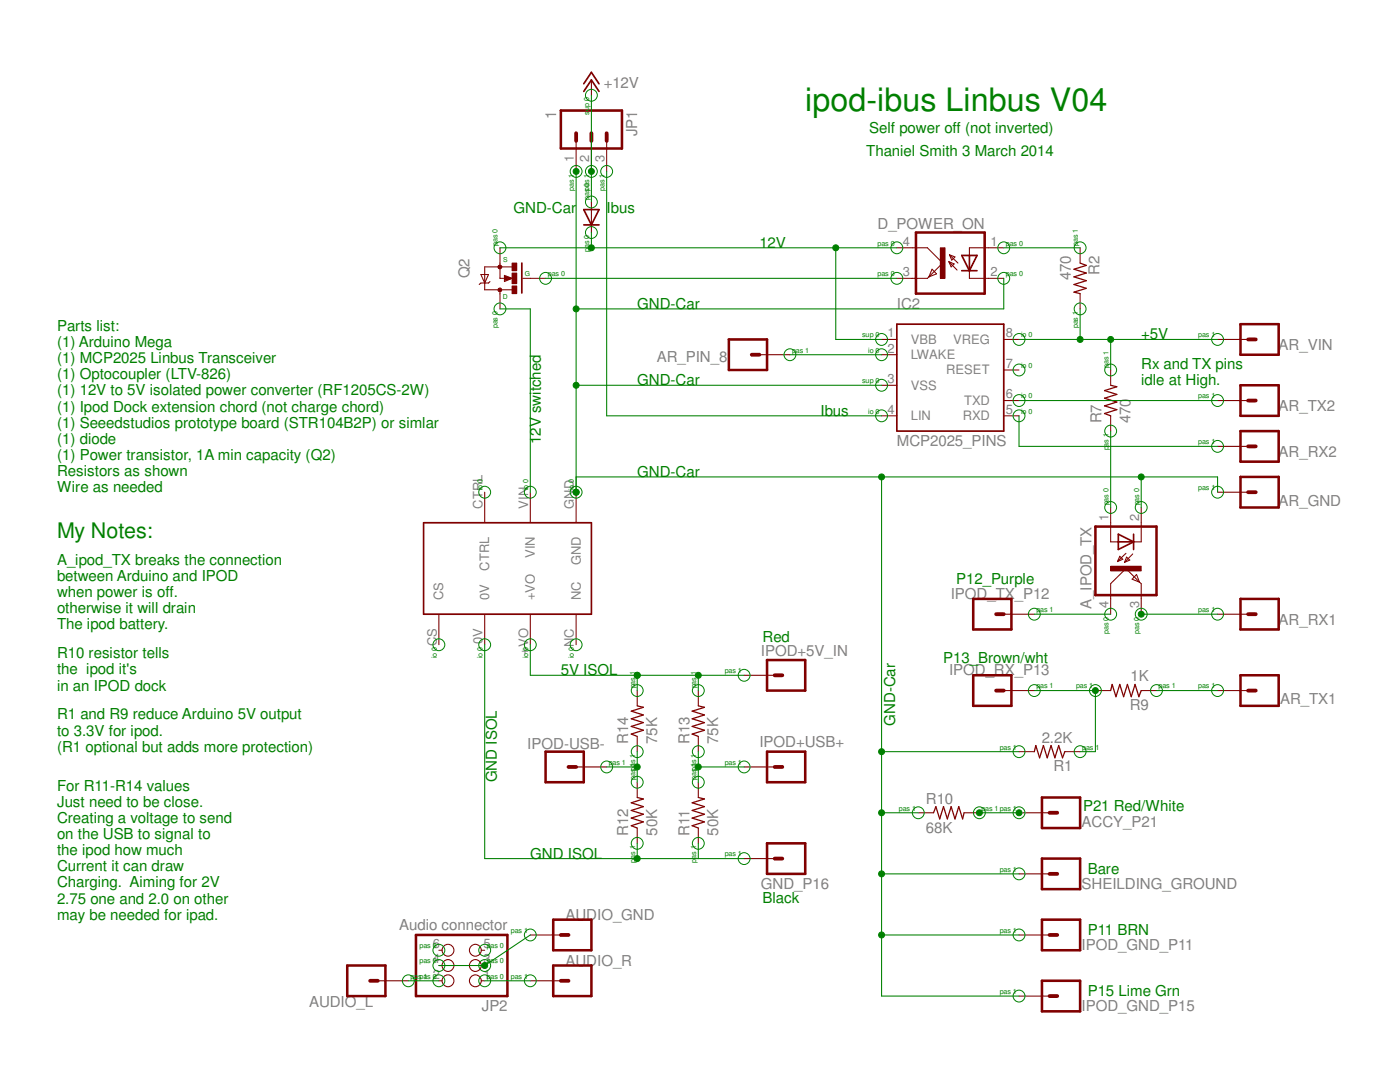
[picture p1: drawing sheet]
<svg xmlns="http://www.w3.org/2000/svg" width="279mm" height="216mm" viewBox="0 0 279 216" stroke-linecap="round" stroke-linejoin="round" font-family="sans-serif">
<g fill="none" stroke="#800000" stroke-width=".51">
<path d="M111.9 22.1h12.2v7.5h-12.2zM182.8 46.4h13.7v12.2h-13.7zM247.6 76.9h7.6v6.1h-7.6zM247.6 64.7h7.6v6.1h-7.6zM247.6 86h7.6v6.1h-7.6zM247.6 95.2h7.6v6.1h-7.6zM194.2 119.5h7.6v6.1h-7.6zM247.6 119.5h7.6v6.1h-7.6zM153.1 131.7h7.6v6.1h-7.6zM194.2 134.7h7.6v6.1h-7.6zM247.6 134.7h7.6v6.1h-7.6zM108.9 150h7.6v6.1h-7.6z"/>
<path d="M153.1 150h7.6v6.1h-7.6zM207.9 159.1h7.7v6.1h-7.7zM153.1 168.3h7.6v6.1h-7.6z"/>
</g>
<g fill="none" stroke="#800000" stroke-width=".76">
<path d="M115 26.6v1.5M118 26.6v1.5M121.1 26.6v1.5M249.1 79.9h1.5M249.1 67.7h1.5M249.1 89.1h1.5M249.1 98.2h1.5M154.6 134.7h1.5M198.8 122.6h1.5M198.8 137.8h1.5M249.1 122.6h1.5M249.1 137.8h1.5"/>
<path d="M113.5 153h1.5M154.6 153h1.5M154.6 171.3h1.5M209.5 162.2h1.5"/>
</g>
<g fill="none" stroke="#800000" stroke-width=".21">
<path d="M118 16v3M115 28.1v6.1M118 28.1v6.1M121.1 28.1v6.1M182 49.4h3.1l3 3.1-3 3h-3.1M186 53.7l.9 1-1.5 .5zM189.4 52.2l1.6 1.7M189.4 52.2l1 .5-.6 .6zM189.5 50.8l1.1 .5-.7 .6zM189.5 50.8l1.7 1.7M193.5 54v1.5h3.8M197.3 49.4h-3.8v1.6"/>
<path d="M221.7 73.8v3.1M243 79.9h6.1M243 67.7h6.1M221.7 83v3M243 89.1h6.1M243 98.2h6.1M148.5 134.7h6.1M200.3 122.6h6.1M200.3 137.8h6.1M218.6 137.8h3.1M227.8 137.8h3M243 122.6h6.1"/>
<path d="M243 137.8h6.1M115 153h6.1M148.5 153h6.1M148.5 171.3h6.1M183.3 162.2h3M192.4 162.2h3.1M203.4 162.2h6.1"/>
</g>
<path d="M116.5 18.2l1.5-2.2 1.5 2.2M116.5 16.7l1.5-2.3 1.5 2.3M191.9 51h3.1l-1.5 3zM191.9 54h3.1M193.5 51v3" fill="none" stroke="#800000" stroke-width=".34"/>
<path d="M221.7 76.9l1.2 .3-2.5 .7 2.5 .8-2.5 .8 2.5 .7-2.5 .8 2.5 .7-2.5 .8 1.3 .5M221.7 137.8l.3-1.2 .7 2.4 .8-2.4 .7 2.4 .8-2.4 .8 2.4 .7-2.4 .8 2.4 .5-1.2M186.3 162.2l.5-1.2 .7 2.4 .8-2.4 .8 2.4 .7-2.4 .8 2.4 .7-2.4 .8 2.4 .3-1.2" fill="none" stroke="#800000" stroke-width=".25"/>
<path d="M187.7 49.4h.9v6.1h-.9z" fill-rule="evenodd" fill="#800000"/>
<path d="M187.7 49.4h.9v6.1h-.9z" fill="none" stroke="#800000" stroke-width=".2"/>
<g fill="none" stroke="#800000" stroke-width=".21">
<path d="M118 40.3v6.1M179 49.4h3M179 55.5h3M197.3 49.4h3M197.3 55.5h3M215.6 49.4v3.1M215.6 58.6v3M151.6 70.8h6M175.9 70.8h3.1M175.9 67.7h3.1M175.9 76.9h3.1M200.3 67.7h3.1"/>
<path d="M200.3 73.8h3.1M200.3 79.9h3.1M96.7 98.2v6.1M105.8 98.2v6.1M115 98.2v6.1M175.9 83h3.1M200.3 83h3.1M87.6 122.6v6.1M96.7 122.6v6.1M105.8 122.6v6.1M115 122.6v6.1M127.2 137.8v3"/>
<path d="M139.4 137.8v3M127.2 146.9v3.1M127.2 156.1v3M139.4 146.9v3.1M139.4 156.1v3M127.2 165.2v3.1M139.4 165.2v3.1M75.4 195.7h6.1M87.6 195.7h.6M87.6 192.7h.6M87.6 189.6h.6M96.1 195.7h.6"/>
<path d="M96.1 192.7h.6M96.1 189.6h.6M105.8 186.6h6.1M105.8 195.7h6.1M203.4 186.6h6.1"/>
<circle cx="89.4" cy="195.7" r="1.18"/>
<circle cx="89.4" cy="189.6" r="1.18"/>
<circle cx="89.4" cy="192.7" r="1.18"/>
<circle cx="94.9" cy="195.7" r="1.18"/>
<circle cx="94.9" cy="192.7" r="1.18"/>
<circle cx="94.9" cy="189.6" r="1.18"/>
</g>
<path d="M215.6 52.5l1.2 .5-2.5 .7 2.5 .8-2.5 .7 2.5 .8-2.5 .8 2.5 .7-2.5 .8 1.3 .3M127.2 159.1l1.2 .3-2.4 .8 2.4 .8-2.4 .7 2.4 .8-2.4 .7 2.4 .8-2.4 .8 1.2 .4M127.2 140.8l1.2 .3-2.4 .8 2.4 .8-2.4 .7 2.4 .8-2.4 .7 2.4 .8-2.4 .8 1.2 .4M139.4 159.1l1.2 .3-2.5 .8 2.5 .8-2.5 .7 2.5 .8-2.5 .7 2.5 .8-2.5 .8 1.3 .4M139.4 140.8l1.2 .3-2.5 .8 2.5 .8-2.5 .7 2.5 .8-2.5 .7 2.5 .8-2.5 .8 1.3 .4" fill="none" stroke="#800000" stroke-width=".25"/>
<path d="M116.5 41.8h3l-1.5 3.1zM116.5 44.9h3M179 64.7h21.3v21.3h-21.3zM84.5 104.3h33.5v18.3h-33.5z" fill="none" stroke="#800000" stroke-width=".34"/>
<path d="M145.5 67.7h7.6v6.1h-7.6zM69.3 192.7h7.6v6.1h-7.6zM83 186.6h18.3v12.2h-18.3zM110.4 183.5h7.6v6.1h-7.6zM110.4 192.7h7.6v6.1h-7.6zM207.9 183.5h7.7v6.1h-7.7z" fill="none" stroke="#800000" stroke-width=".51"/>
<path d="M150 70.8h1.6M73.9 195.7h1.5M111.9 186.6h1.6M111.9 195.7h1.6M209.5 186.6h1.5" fill="none" stroke="#800000" stroke-width=".76"/>
<path d="M99.5 53l.3-.1 .2 .1 .2 .3-.2 .3-.2 .1-.3-.1-.1-.3z" fill-rule="evenodd" fill="#800000"/>
<path d="M99.5 53l.3-.1 .2 .1 .2 .3-.2 .3-.2 .1-.3-.1-.1-.3z" fill="none" stroke="#800000" stroke-width=".2"/>
<path d="M99.5 57.6l.3-.2 .2 .2 .2 .2-.2 .3h-.5l-.1-.3z" fill-rule="evenodd" fill="#800000"/>
<path d="M99.5 57.6l.3-.2 .2 .2 .2 .2-.2 .3h-.5l-.1-.3z" fill="none" stroke="#800000" stroke-width=".2"/>
<path d="M102.2 52.5h.9v1.5h-.9z" fill-rule="evenodd" fill="#800000"/>
<path d="M102.2 52.5h.9v1.5h-.9z" fill="none" stroke="#800000" stroke-width=".2"/>
<path d="M102.2 57.1h.9v1.5h-.9z" fill-rule="evenodd" fill="#800000"/>
<path d="M102.2 57.1h.9v1.5h-.9z" fill="none" stroke="#800000" stroke-width=".2"/>
<path d="M102.2 54.5h.9v2.1h-.9z" fill-rule="evenodd" fill="#800000"/>
<path d="M102.2 54.5h.9v2.1h-.9z" fill="none" stroke="#800000" stroke-width=".2"/>
<path d="M104.1 52.5v6M223.2 106.6l3 1.5-3 1.5zM223.2 108.1h3M226.2 106.6v3" fill="none" stroke="#800000" stroke-width=".34"/>
<g fill="none" stroke="#800000" stroke-width=".21">
<path d="M96 54.8h1.5l-.8 1.7zM97.8 56.2l-.3 .3h-1.5l-.4 .3M99.8 49.4v6.1h1M99.8 57.8v3.8M100.7 54.9l1.5 .6-1.5 .7zM102.2 53.3h-5.5v4.5h5.5M104.3 55.5h4.6M221.7 104.3v3.8h1.5M223.5 111l.6 .6-1.1 .5zM224.7 110.4l-1.7 1.7M224.8 111.2l.7 .6-1.1 .4zM226.1 110.5l-1.7 1.7"/>
<path d="M226.8 114.6l.6 1.6-1.5-.6zM227.4 116.2l-2.7-2.7-3 3v3M227.4 116.2l.4 .3v3M227.8 104.3v3.8h-1.6M203.4 174.4h6.1"/>
</g>
<path d="M101.1 55.5h-.3v-.3l1.1 .3-1.1 .3" fill="none" stroke="#800000" stroke-width=".38"/>
<path d="M218.6 105.1h12.2v13.6h-12.2zM207.9 171.3h7.7v6.1h-7.7z" fill="none" stroke="#800000" stroke-width=".51"/>
<path d="M209.5 174.4h1.5" fill="none" stroke="#800000" stroke-width=".76"/>
<path d="M221.7 113h6.1v.9h-6.1z" fill-rule="evenodd" fill="#800000"/>
<path d="M221.7 113h6.1v.9h-6.1z" fill="none" stroke="#800000" stroke-width=".2"/>
<path d="M221.7 101.3v3M221.7 119.5v3.1M227.8 101.3v3M227.8 119.5v3.1M203.4 150h3M212.5 150h3.1M203.4 198.8h6.1" fill="none" stroke="#800000" stroke-width=".21"/>
<path d="M206.4 150l.3-1.2 .8 2.4 .7-2.4 .8 2.4 .8-2.4 .7 2.4 .8-2.4 .7 2.4 .5-1.2" fill="none" stroke="#800000" stroke-width=".25"/>
<path d="M207.9 195.7h7.7v6.1h-7.7z" fill="none" stroke="#800000" stroke-width=".51"/>
<path d="M209.5 198.8h1.5" fill="none" stroke="#800000" stroke-width=".76"/>
<g fill="none" stroke="#008000" stroke-width=".2">
<circle cx="118" cy="19" r="1.18"/>
<circle cx="115" cy="34.2" r="1.18"/>
<circle cx="118" cy="34.2" r="1.18"/>
<circle cx="121.1" cy="34.2" r="1.18"/>
<circle cx="99.8" cy="49.4" r="1.18"/>
<circle cx="108.9" cy="55.5" r="1.18"/>
<circle cx="118" cy="40.3" r="1.18"/>
<circle cx="118" cy="46.4" r="1.18"/>
<circle cx="179" cy="49.4" r="1.18"/>
<circle cx="179" cy="55.5" r="1.18"/>
<circle cx="200.3" cy="55.5" r="1.18"/>
<circle cx="200.3" cy="49.4" r="1.18"/>
<circle cx="215.6" cy="49.4" r="1.18"/>
<circle cx="99.8" cy="61.6" r="1.18"/>
<circle cx="157.7" cy="70.8" r="1.18"/>
<circle cx="175.9" cy="67.7" r="1.18"/>
<circle cx="175.9" cy="70.8" r="1.18"/>
<circle cx="175.9" cy="76.9" r="1.18"/>
<circle cx="203.4" cy="73.8" r="1.18"/>
<circle cx="203.4" cy="79.9" r="1.18"/>
<circle cx="203.4" cy="67.7" r="1.18"/>
<circle cx="215.6" cy="61.6" r="1.18"/>
<circle cx="221.7" cy="73.8" r="1.18"/>
<circle cx="243" cy="67.7" r="1.18"/>
<circle cx="243" cy="79.9" r="1.18"/>
<circle cx="96.7" cy="98.2" r="1.18"/>
<circle cx="105.8" cy="98.2" r="1.18"/>
<circle cx="115" cy="98.2" r="1.18"/>
<circle cx="175.9" cy="83" r="1.18"/>
<circle cx="203.4" cy="83" r="1.18"/>
<circle cx="221.7" cy="86" r="1.18"/>
<circle cx="243" cy="89.1" r="1.18"/>
<circle cx="243" cy="98.2" r="1.18"/>
<circle cx="221.7" cy="101.3" r="1.18"/>
<circle cx="227.8" cy="101.3" r="1.18"/>
<circle cx="87.6" cy="128.7" r="1.18"/>
<circle cx="96.7" cy="128.7" r="1.18"/>
<circle cx="105.8" cy="128.7" r="1.18"/>
<circle cx="115" cy="128.7" r="1.18"/>
<circle cx="127.2" cy="137.8" r="1.18"/>
<circle cx="139.4" cy="137.8" r="1.18"/>
<circle cx="148.5" cy="134.7" r="1.18"/>
<circle cx="206.4" cy="137.8" r="1.18"/>
<circle cx="206.4" cy="122.6" r="1.18"/>
<circle cx="218.6" cy="137.8" r="1.18"/>
<circle cx="221.7" cy="122.6" r="1.18"/>
<circle cx="227.8" cy="122.6" r="1.18"/>
<circle cx="230.8" cy="137.8" r="1.18"/>
<circle cx="243" cy="122.6" r="1.18"/>
<circle cx="243" cy="137.8" r="1.18"/>
<circle cx="121.1" cy="153" r="1.18"/>
<circle cx="127.2" cy="150" r="1.18"/>
<circle cx="127.2" cy="156.1" r="1.18"/>
<circle cx="139.4" cy="156.1" r="1.18"/>
<circle cx="139.4" cy="150" r="1.18"/>
<circle cx="148.5" cy="153" r="1.18"/>
<circle cx="203.4" cy="150" r="1.18"/>
<circle cx="215.6" cy="150" r="1.18"/>
<circle cx="127.2" cy="168.3" r="1.18"/>
<circle cx="139.4" cy="168.3" r="1.18"/>
<circle cx="148.5" cy="171.3" r="1.18"/>
<circle cx="183.3" cy="162.2" r="1.18"/>
<circle cx="195.5" cy="162.2" r="1.18"/>
<circle cx="203.4" cy="162.2" r="1.18"/>
<circle cx="203.4" cy="174.4" r="1.18"/>
<circle cx="81.5" cy="195.7" r="1.18"/>
<circle cx="87.6" cy="195.7" r="1.18"/>
<circle cx="87.6" cy="189.6" r="1.18"/>
<circle cx="87.6" cy="192.7" r="1.18"/>
<circle cx="96.7" cy="195.7" r="1.18"/>
<circle cx="96.7" cy="192.7" r="1.18"/>
<circle cx="96.7" cy="189.6" r="1.18"/>
<circle cx="105.8" cy="195.7" r="1.18"/>
<circle cx="105.8" cy="186.6" r="1.18"/>
<circle cx="203.4" cy="186.6" r="1.18"/>
<circle cx="203.4" cy="198.8" r="1.18"/>
</g>
<circle cx="118" cy="34.2" r=".6" fill="#008000"/>
<circle cx="118" cy="34.2" r=".6" fill="none" stroke="#008000" stroke-width=".2"/>
<path d="M118 19v21.3M195.5 162.2h7.9" fill="none" stroke="#008000" stroke-width=".21"/>
<circle cx="203.4" cy="162.2" r=".6" fill="#008000"/>
<circle cx="203.4" cy="162.2" r=".6" fill="none" stroke="#008000" stroke-width=".2"/>
<circle cx="195.4" cy="162.2" r=".6" fill="#008000"/>
<circle cx="195.4" cy="162.2" r=".6" fill="none" stroke="#008000" stroke-width=".2"/>
<path d="M121.1 153h6.1M127.2 150v6.1" fill="none" stroke="#008000" stroke-width=".21"/>
<circle cx="127.2" cy="153" r=".6" fill="#008000"/>
<circle cx="127.2" cy="153" r=".6" fill="none" stroke="#008000" stroke-width=".2"/>
<path d="M139.4 153h9.1M139.4 150v6.1" fill="none" stroke="#008000" stroke-width=".21"/>
<circle cx="139.4" cy="153" r=".6" fill="#008000"/>
<circle cx="139.4" cy="153" r=".6" fill="none" stroke="#008000" stroke-width=".2"/>
<path d="M81.5 195.7h6.1M96.7 195.7h9.1M105.8 186.6l-9.1 6.1h-9.1" fill="none" stroke="#008000" stroke-width=".21"/>
<circle cx="96.7" cy="192.7" r=".6" fill="#008000"/>
<circle cx="96.7" cy="192.7" r=".6" fill="none" stroke="#008000" stroke-width=".2"/>
<path d="M121.1 34.2v48.8h54.8M108.9 55.5h70.1M99.8 61.6h6v36.6M206.4 122.6h15.3M127.2 168.3v3h12.2v-3" fill="none" stroke="#008000" stroke-width=".21"/>
<circle cx="127.2" cy="171.3" r=".6" fill="#008000"/>
<circle cx="127.2" cy="171.3" r=".6" fill="none" stroke="#008000" stroke-width=".2"/>
<path d="M203.4 79.9h39.6M203.4 67.7h39.6M215.6 61.6v6.1M203.4 83v6.1h39.6M96.7 128.7v42.6h30.5M139.4 171.3h9.1" fill="none" stroke="#008000" stroke-width=".21"/>
<circle cx="215.6" cy="67.7" r=".6" fill="#008000"/>
<circle cx="215.6" cy="67.7" r=".6" fill="none" stroke="#008000" stroke-width=".2"/>
<path d="M221.7 67.7v6.1" fill="none" stroke="#008000" stroke-width=".21"/>
<circle cx="221.7" cy="67.7" r=".6" fill="#008000"/>
<circle cx="221.7" cy="67.7" r=".6" fill="none" stroke="#008000" stroke-width=".2"/>
<path d="M99.8 49.4h79.2M118 46.4v3M166.8 49.4v18.3h9.1M157.6 70.8h18.3" fill="none" stroke="#008000" stroke-width=".21"/>
<circle cx="118" cy="49.4" r=".6" fill="#008000"/>
<circle cx="118" cy="49.4" r=".6" fill="none" stroke="#008000" stroke-width=".2"/>
<circle cx="166.8" cy="49.4" r=".6" fill="#008000"/>
<circle cx="166.8" cy="49.4" r=".6" fill="none" stroke="#008000" stroke-width=".2"/>
<circle cx="115" cy="34.2" r=".6" fill="#008000"/>
<circle cx="115" cy="34.2" r=".6" fill="none" stroke="#008000" stroke-width=".2"/>
<circle cx="115" cy="98.2" r=".6" fill="#008000"/>
<circle cx="115" cy="98.2" r=".6" fill="none" stroke="#008000" stroke-width=".2"/>
<circle cx="115" cy="98.2" r=".6" fill="#008000"/>
<circle cx="115" cy="98.2" r=".6" fill="none" stroke="#008000" stroke-width=".2"/>
<path d="M115 34.2v64M115 76.9h60.9M115 95.2h128v3" fill="none" stroke="#008000" stroke-width=".21"/>
<circle cx="115" cy="76.9" r=".6" fill="#008000"/>
<circle cx="115" cy="76.9" r=".6" fill="none" stroke="#008000" stroke-width=".2"/>
<path d="M200.3 55.5v6.1h-85.3" fill="none" stroke="#008000" stroke-width=".21"/>
<circle cx="115" cy="61.6" r=".6" fill="#008000"/>
<circle cx="115" cy="61.6" r=".6" fill="none" stroke="#008000" stroke-width=".2"/>
<path d="M175.9 95.2v79.2h27.5" fill="none" stroke="#008000" stroke-width=".21"/>
<circle cx="175.9" cy="95.2" r=".6" fill="#008000"/>
<circle cx="175.9" cy="95.2" r=".6" fill="none" stroke="#008000" stroke-width=".2"/>
<path d="M175.9 150h27.5M175.9 162.2h7.4M175.9 174.4v12.2h27.5" fill="none" stroke="#008000" stroke-width=".21"/>
<circle cx="175.9" cy="150" r=".6" fill="#008000"/>
<circle cx="175.9" cy="150" r=".6" fill="none" stroke="#008000" stroke-width=".2"/>
<circle cx="175.9" cy="162.2" r=".6" fill="#008000"/>
<circle cx="175.9" cy="162.2" r=".6" fill="none" stroke="#008000" stroke-width=".2"/>
<circle cx="175.9" cy="174.4" r=".6" fill="#008000"/>
<circle cx="175.9" cy="174.4" r=".6" fill="none" stroke="#008000" stroke-width=".2"/>
<circle cx="175.9" cy="186.6" r=".6" fill="#008000"/>
<circle cx="175.9" cy="186.6" r=".6" fill="none" stroke="#008000" stroke-width=".2"/>
<path d="M227.8 95.2v6.1" fill="none" stroke="#008000" stroke-width=".21"/>
<circle cx="227.8" cy="95.2" r=".6" fill="#008000"/>
<circle cx="227.8" cy="95.2" r=".6" fill="none" stroke="#008000" stroke-width=".2"/>
<path d="M200.3 49.4h15.3M227.8 122.6h15.2M230.8 137.8h12.2M175.9 186.6v12.2h27.5" fill="none" stroke="#008000" stroke-width=".21"/>
<circle cx="227.8" cy="122.6" r=".6" fill="#008000"/>
<circle cx="227.8" cy="122.6" r=".6" fill="none" stroke="#008000" stroke-width=".2"/>
<path d="M206.4 137.8h12.2v12.2h-3" fill="none" stroke="#008000" stroke-width=".21"/>
<circle cx="218.6" cy="137.8" r=".6" fill="#008000"/>
<circle cx="218.6" cy="137.8" r=".6" fill="none" stroke="#008000" stroke-width=".2"/>
<path d="M127.2 134.7v3.1" fill="none" stroke="#008000" stroke-width=".21"/>
<circle cx="127.2" cy="134.7" r=".6" fill="#008000"/>
<circle cx="127.2" cy="134.7" r=".6" fill="none" stroke="#008000" stroke-width=".2"/>
<circle cx="127.2" cy="134.7" r=".6" fill="#008000"/>
<circle cx="127.2" cy="134.7" r=".6" fill="none" stroke="#008000" stroke-width=".2"/>
<circle cx="139.4" cy="134.7" r=".6" fill="#008000"/>
<circle cx="139.4" cy="134.7" r=".6" fill="none" stroke="#008000" stroke-width=".2"/>
<path d="M221.7 86v15.3M105.8 128.7v6h42.7M139.4 134.7v3.1" fill="none" stroke="#008000" stroke-width=".21"/>
<text font-size="6.4" fill="#008000" x="160.7" y="22.1">ipod-ibus Linbus V04</text>
<text font-size="4.3" fill="#008000" x="11.4" y="107.4">My Notes:</text>
<g font-size="3" fill="#808080">
<text x="120.5" y="17.5">+12V</text>
<text x="111" y="23.7" transform="rotate(-90 111 23.7)">1</text>
<text x="127.2" y="27.2" transform="rotate(-90 127.2 27.2)">JP1</text>
<text x="175.1" y="45.6">D_POWER_ON</text>
<text x="93.7" y="55.5" transform="rotate(-90 93.7 55.5)">Q2</text>
<text x="213.7" y="55.9" transform="rotate(-90 213.7 55.9)">470</text>
<text x="219.5" y="54.8" transform="rotate(-90 219.5 54.8)">R2</text>
<text x="179" y="61.6">IC2</text>
<text x="255.2" y="69.8">AR_VIN</text>
<text x="131.1" y="72.3">AR_PIN_8</text>
<text x="255.2" y="82">AR_TX2</text>
<text x="179" y="89.1">MCP2025_PINS</text>
<text x="219.8" y="84.5" transform="rotate(-90 219.8 84.5)">R7</text>
<text x="225.6" y="84.5" transform="rotate(-90 225.6 84.5)">470</text>
<text x="255.2" y="91.2">AR_RX2</text>
<text x="255.2" y="100.9">AR_GND</text>
<text x="189.7" y="119.5">IPOD_TX_P12</text>
<text x="217.8" y="121.5" transform="rotate(-90 217.8 121.5)">A_IPOD_TX</text>
<text x="255.2" y="124.7">AR_RX1</text>
<text x="151.8" y="130.8">IPOD+5V_IN</text>
<text x="189.4" y="134.7">IPOD_RX_P13</text>
<text x="225.6" y="136">1K</text>
<text x="225.5" y="141.7">R9</text>
<text x="255.5" y="140.5">AR_TX1</text>
<text x="105.2" y="149.4">IPOD-USB-</text>
<text x="125.4" y="148.5" transform="rotate(-90 125.4 148.5)">R14</text>
<text x="131.1" y="148.5" transform="rotate(-90 131.1 148.5)">75K</text>
<text x="137.6" y="148.5" transform="rotate(-90 137.6 148.5)">R13</text>
<text x="143.3" y="148.5" transform="rotate(-90 143.3 148.5)">75K</text>
<text x="151.6" y="149.1">IPOD+USB+</text>
<text x="207.9" y="148.2">2.2K</text>
<text x="210.2" y="153.9">R1</text>
<text x="184.8" y="160.4">R10</text>
<text x="125.4" y="166.8" transform="rotate(-90 125.4 166.8)">R12</text>
<text x="131.1" y="166.8" transform="rotate(-90 131.1 166.8)">50K</text>
<text x="137.6" y="166.8" transform="rotate(-90 137.6 166.8)">R11</text>
<text x="143.3" y="166.8" transform="rotate(-90 143.3 166.8)">50K</text>
<text x="184.8" y="166.2">68K</text>
<text x="215.9" y="164.9">ACCY_P21</text>
<text x="151.8" y="177.4">GND_P16</text>
<text x="215.9" y="177.4">SHEILDING_GROUND</text>
<text x="79.7" y="185.6">Audio connector</text>
<text x="112.9" y="183.5">AUDIO_GND</text>
<text x="215.9" y="189.6">IPOD_GND_P11</text>
<text x="112.9" y="192.7">AUDIO_R</text>
<text x="61.7" y="200.9">AUDIO_L</text>
<text x="96.1" y="201.6">JP2</text>
<text x="215.9" y="201.8">IPOD_GND_P15</text>
</g>
<g font-size="3" fill="#008000">
<text x="173.5" y="26.6">Self power off (not inverted)</text>
<text x="172.9" y="31.2">Thaniel Smith 3 March 2014</text>
<text x="102.5" y="42.4">GND-Car</text>
<text x="121.1" y="42.5">Ibus</text>
<text x="151.6" y="49.4">12V</text>
<text x="127.2" y="61.6">GND-Car</text>
<text x="11.4" y="66">Parts list:</text>
<text x="11.4" y="69.3">(1) Arduino Mega</text>
<text x="227.8" y="67.7">+5V</text>
<text x="11.4" y="72.5">(1) MCP2025 Linbus Transceiver</text>
<text x="11.4" y="75.7">(1) Optocoupler (LTV-826)</text>
<text x="127.2" y="76.9">GND-Car</text>
<text x="227.8" y="73.7">Rx and TX pins</text>
<text x="227.8" y="76.9">idle at High.</text>
<text x="11.4" y="78.9">(1) 12V to 5V isolated power converter (RF1205CS-2W)</text>
<text x="11.4" y="82.1">(1) Ipod Dock extension chord (not charge chord)</text>
<text x="163.7" y="83">Ibus</text>
<text x="11.4" y="85.3">(1) Seeedstudios prototype board (STR104B2P) or simlar</text>
<text x="11.4" y="88.6">(1) diode</text>
<text x="107.9" y="88.6" transform="rotate(-90 107.9 88.6)">12V switched</text>
<text x="11.4" y="91.8">(1) Power transistor, 1A min capacity (Q2)</text>
<text x="11.4" y="95">Resistors as shown</text>
<text x="127.2" y="95.2">GND-Car</text>
<text x="11.4" y="98.2">Wire as needed</text>
<text x="11.4" y="112.7">A_ipod_TX breaks the connection</text>
<text x="11.4" y="116">between Arduino and IPOD</text>
<text x="11.4" y="119.2">when power is off.</text>
<text x="190.8" y="116.5">P12_Purple</text>
<text x="11.4" y="122.4">otherwise it will drain</text>
<text x="11.4" y="125.6">The ipod battery.</text>
<text x="11.4" y="131.4">R10 resistor tells</text>
<text x="152.2" y="128.1">Red</text>
<text x="11.4" y="134.6">the ipod it's</text>
<text x="11.4" y="137.8">in an IPOD dock</text>
<text x="111.9" y="134.7">5V ISOL</text>
<text x="188.3" y="132.3">P13_Brown/wht</text>
<text x="11.4" y="143.6">R1 and R9 reduce Arduino 5V output</text>
<text x="11.4" y="146.8">to 3.3V for ipod.</text>
<text x="11.4" y="150">(R1 optional but adds more protection)</text>
<text x="178.6" y="144.8" transform="rotate(-90 178.6 144.8)">GND-Car</text>
<text x="11.4" y="157.8">For R11-R14 values</text>
<text x="11.4" y="161">Just need to be close.</text>
<text x="99.1" y="156.1" transform="rotate(-90 99.1 156.1)">GND ISOL</text>
<text x="216.2" y="161.9">P21 Red/White</text>
<text x="11.4" y="164.2">Creating a voltage to send</text>
<text x="11.4" y="167.4">on the USB to signal to</text>
<text x="11.4" y="170.6">the ipod how much</text>
<text x="11.4" y="173.9">Current it can draw</text>
<text x="105.8" y="171.3">GND ISOL</text>
<text x="11.4" y="177.1">Charging. Aiming for 2V</text>
<text x="217.1" y="174.4">Bare</text>
<text x="11.4" y="180.3">2.75 one and 2.0 on other</text>
<text x="11.4" y="183.5">may be needed for ipad.</text>
<text x="152.2" y="180.2">Black</text>
<text x="217.1" y="186.6">P11 BRN</text>
<text x="217.1" y="198.8">P15 Lime Grn</text>
</g>
<g font-size="2.6" fill="#808080">
<text x="114.6" y="32.4" transform="rotate(-90 114.6 32.4)">1</text>
<text x="117.6" y="32.4" transform="rotate(-90 117.6 32.4)">2</text>
<text x="120.6" y="32.4" transform="rotate(-90 120.6 32.4)">3</text>
<text x="180.2" y="49">4</text>
<text x="197.7" y="49">1</text>
<text x="180.2" y="55.1">3</text>
<text x="197.7" y="55.1">2</text>
<text x="177.1" y="67.3">1</text>
<text x="177.1" y="70.4">2</text>
<text x="181.8" y="68.7">VBB</text>
<text x="181.8" y="71.7">LWAKE</text>
<text x="190.2" y="68.6">VREG</text>
<text x="200.7" y="67.3">8</text>
<text x="177.1" y="76.5">3</text>
<text x="181.8" y="77.8">VSS</text>
<text x="188.8" y="74.7">RESET</text>
<text x="200.7" y="73.4">7</text>
<text x="177.1" y="82.5">4</text>
<text x="181.8" y="83.9">LIN</text>
<text x="192.2" y="83.9">RXD</text>
<text x="192.4" y="80.8">TXD</text>
<text x="200.7" y="82.5">5</text>
<text x="200.7" y="79.5">6</text>
<text x="96.3" y="101.5" transform="rotate(-90 96.3 101.5)">CTRL</text>
<text x="105.4" y="101.5" transform="rotate(-90 105.4 101.5)">VIN</text>
<text x="114.6" y="101.5" transform="rotate(-90 114.6 101.5)">GND</text>
<text x="221.2" y="103.9" transform="rotate(-90 221.2 103.9)">1</text>
<text x="227.3" y="103.9" transform="rotate(-90 227.3 103.9)">2</text>
<text x="97.6" y="113.9" transform="rotate(-90 97.6 113.9)">CTRL</text>
<text x="106.8" y="111.4" transform="rotate(-90 106.8 111.4)">VIN</text>
<text x="115.9" y="112.8" transform="rotate(-90 115.9 112.8)">GND</text>
<text x="88.5" y="119.8" transform="rotate(-90 88.5 119.8)">CS</text>
<text x="97.6" y="119.8" transform="rotate(-90 97.6 119.8)">0V</text>
<text x="106.8" y="119.8" transform="rotate(-90 106.8 119.8)">+VO</text>
<text x="115.9" y="119.8" transform="rotate(-90 115.9 119.8)">NC</text>
<text x="221.2" y="121.4" transform="rotate(-90 221.2 121.4)">4</text>
<text x="227.3" y="121.4" transform="rotate(-90 227.3 121.4)">3</text>
<text x="87.2" y="129" transform="rotate(-90 87.2 129)">CS</text>
<text x="96.3" y="128.6" transform="rotate(-90 96.3 128.6)">0V</text>
<text x="105.4" y="130.6" transform="rotate(-90 105.4 130.6)">+VO</text>
<text x="114.6" y="129.1" transform="rotate(-90 114.6 129.1)">NC</text>
<text x="86.4" y="189.2">6</text>
<text x="96.5" y="189.2">5</text>
<text x="86.4" y="195.3">2</text>
<text x="86.4" y="192.2">4</text>
<text x="96.5" y="195.3">1</text>
<text x="96.5" y="192.2">3</text>
</g>
<g font-size="1.4" fill="#008000">
<text x="117.6" y="22.9" transform="rotate(-90 117.6 22.9)">sup 0</text>
<text x="114.6" y="38.1" transform="rotate(-90 114.6 38.1)">pas 1</text>
<text x="117.6" y="39.9" transform="rotate(-90 117.6 39.9)">pas 0</text>
<text x="117.6" y="38.1" transform="rotate(-90 117.6 38.1)">pas 1</text>
<text x="120.6" y="38.1" transform="rotate(-90 120.6 38.1)">pas 1</text>
<text x="99.3" y="49" transform="rotate(-90 99.3 49)">pas 0</text>
<text x="100.4" y="52.2">S</text>
<text x="117.6" y="50.2" transform="rotate(-90 117.6 50.2)">pas 0</text>
<text x="175.1" y="49">pas 0</text>
<text x="200.7" y="49">pas 0</text>
<text x="215.1" y="49" transform="rotate(-90 215.1 49)">pas 1</text>
<text x="100.3" y="59.6">D</text>
<text x="104.8" y="55">G</text>
<text x="109.3" y="55.1">pas 0</text>
<text x="175.1" y="55.1">pas 0</text>
<text x="200.7" y="55.1">pas 0</text>
<text x="99.3" y="65.5" transform="rotate(-90 99.3 65.5)">pas 0</text>
<text x="215.1" y="65.5" transform="rotate(-90 215.1 65.5)">pas 1</text>
<text x="158.1" y="70.4">pas 1</text>
<text x="172" y="67.3">sup 0</text>
<text x="173.3" y="70.4">io 0</text>
<text x="203.8" y="67.3">io 0</text>
<text x="239.1" y="67.3">pas 1</text>
<text x="172" y="76.5">sup 0</text>
<text x="203.8" y="73.4">io 0</text>
<text x="221.2" y="73.4" transform="rotate(-90 221.2 73.4)">pas 1</text>
<text x="173.3" y="82.5">io 0</text>
<text x="203.8" y="82.5">io 0</text>
<text x="203.8" y="79.5">io 0</text>
<text x="239.1" y="79.5">pas 1</text>
<text x="221.2" y="89.9" transform="rotate(-90 221.2 89.9)">pas 1</text>
<text x="239.1" y="88.6">pas 1</text>
<text x="96.3" y="97.8" transform="rotate(-90 96.3 97.8)">io 0</text>
<text x="105.4" y="97.8" transform="rotate(-90 105.4 97.8)">io 0</text>
<text x="114.6" y="97.8" transform="rotate(-90 114.6 97.8)">io 0</text>
<text x="221.2" y="100.8" transform="rotate(-90 221.2 100.8)">pas 0</text>
<text x="227.3" y="100.8" transform="rotate(-90 227.3 100.8)">pas 0</text>
<text x="239.1" y="97.8">pas 1</text>
<text x="206.8" y="122.1">pas 1</text>
<text x="239.1" y="122.1">pas 1</text>
<text x="87.2" y="131.3" transform="rotate(-90 87.2 131.3)">io 0</text>
<text x="96.3" y="131.3" transform="rotate(-90 96.3 131.3)">io 0</text>
<text x="105.4" y="131.3" transform="rotate(-90 105.4 131.3)">io 0</text>
<text x="114.6" y="131.3" transform="rotate(-90 114.6 131.3)">io 0</text>
<text x="221.2" y="126.4" transform="rotate(-90 221.2 126.4)">pas 0</text>
<text x="227.3" y="126.4" transform="rotate(-90 227.3 126.4)">pas 0</text>
<text x="126.7" y="137.4" transform="rotate(-90 126.7 137.4)">pas 1</text>
<text x="138.9" y="137.4" transform="rotate(-90 138.9 137.4)">pas 1</text>
<text x="144.7" y="134.3">pas 1</text>
<text x="206.8" y="137.4">pas 1</text>
<text x="214.8" y="137.4">pas 1</text>
<text x="231.2" y="137.4">pas 1</text>
<text x="239.1" y="137.4">pas 1</text>
<text x="199.5" y="149.6">pas 1</text>
<text x="216" y="149.6">pas 1</text>
<text x="121.5" y="152.6">pas 1</text>
<text x="126.7" y="155.7" transform="rotate(-90 126.7 155.7)">pas 1</text>
<text x="126.7" y="153.8" transform="rotate(-90 126.7 153.8)">pas 1</text>
<text x="138.9" y="155.7" transform="rotate(-90 138.9 155.7)">pas 1</text>
<text x="138.9" y="153.8" transform="rotate(-90 138.9 153.8)">pas 1</text>
<text x="144.7" y="152.6">pas 1</text>
<text x="179.4" y="161.8">pas 1</text>
<text x="195.9" y="161.8">pas 1pas 1</text>
<text x="126.7" y="172.1" transform="rotate(-90 126.7 172.1)">pas 1</text>
<text x="138.9" y="172.1" transform="rotate(-90 138.9 172.1)">pas 1</text>
<text x="144.7" y="170.9">pas 1</text>
<text x="199.5" y="173.9">pas 1</text>
<text x="83.7" y="189.2">pas 0</text>
<text x="97.2" y="189.2">pas 0</text>
<text x="102" y="186.1">pas 1</text>
<text x="199.5" y="186.1">pas 1</text>
<text x="81.9" y="195.3">pas 1</text>
<text x="83.7" y="195.3">pas 0</text>
<text x="83.7" y="192.2">pas 0</text>
<text x="97.2" y="195.3">pas 0</text>
<text x="97.2" y="192.2">pas 0</text>
<text x="102" y="195.3">pas 1</text>
<text x="199.5" y="198.3">pas 1</text>
</g>
</svg>
